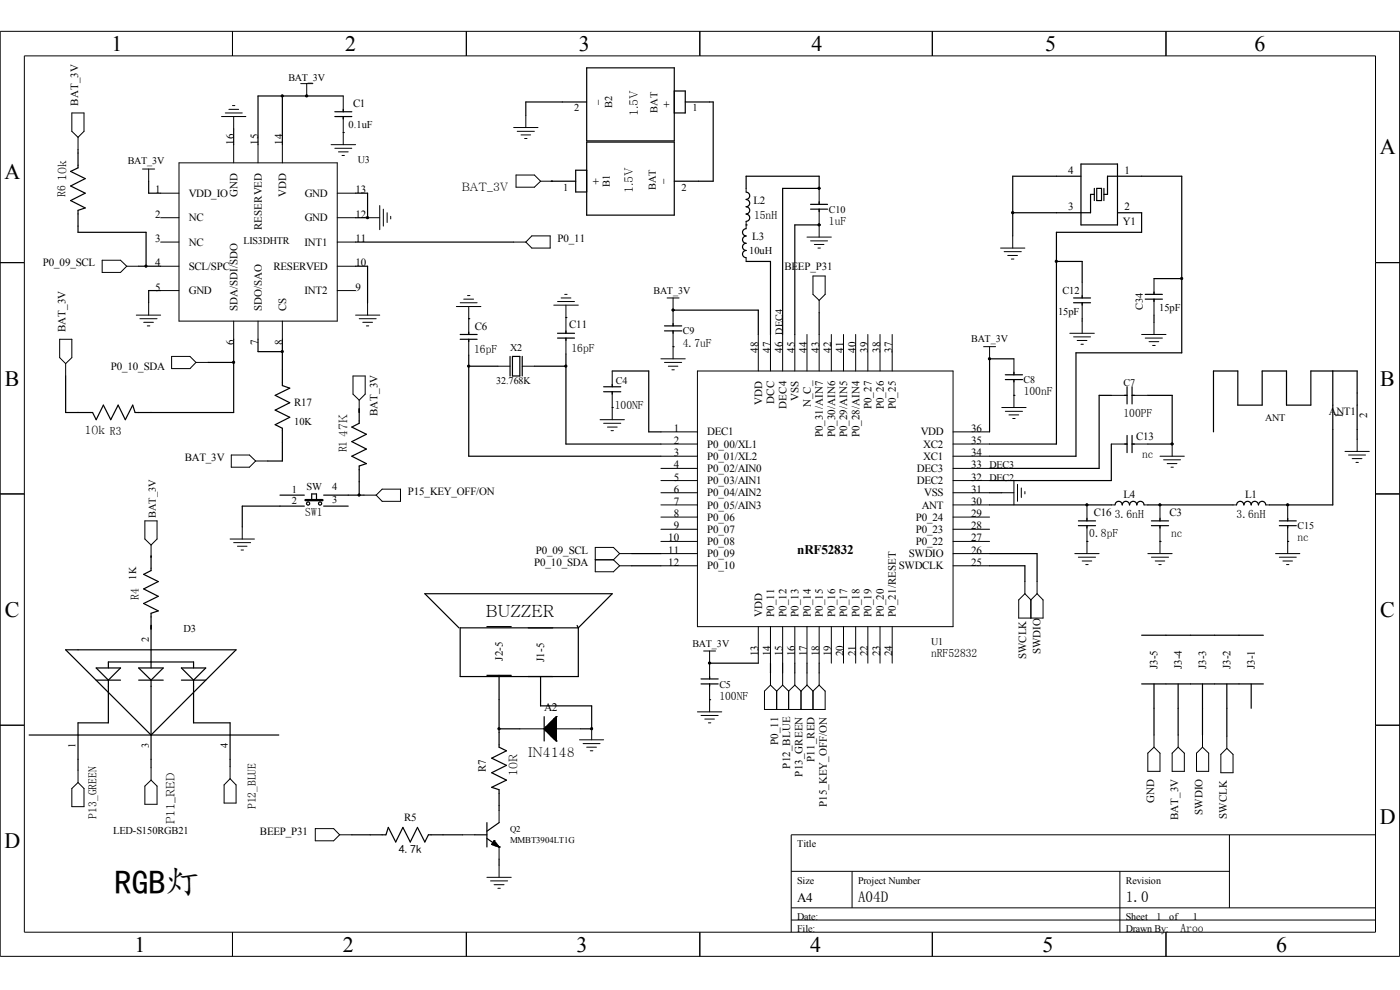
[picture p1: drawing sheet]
<svg xmlns="http://www.w3.org/2000/svg" width="297mm" height="210mm" viewBox="0 0 297 210" stroke-linecap="round" stroke-linejoin="round" font-family="sans-serif">
<g fill="none" stroke="#000" stroke-width=".21">
<path d="M0 6.6h296.9v196.3h-296.9zM5.2 11.9h286.6v185.8h-286.6zM49.3 6.6v5.3M63.8 17.7h2.6M65.1 17.7v2.7M98.9 6.6v5.3M148.5 6.6v5.3M197.8 6.6v5.3M247.4 6.6v5.3M15.2 24h2.6v3.9l-1.2 1.2-1.4-1.2zM16.6 29.1v2.6M30.2 35.9h2.6"/>
<path d="M31.5 35.9v2.5M38 34.5h33.5v33.6h-33.5zM47 24.7h5.2M47.8 24h3.6M48.6 23.2h2M49.3 22.4h.5M49.6 24.7v2.6M49.6 30.7v3.8M54.7 30.7v3.8M59.9 30.7v3.8M70.2 30.7h5.2M71 31.5h3.6"/>
<path d="M71.8 32.2h2.1M72.6 33h.5M72.8 20.4v3.3M72.8 24.7v6M109 27.1h5.1M109.5 37.1h3.9l1.3 1.3-1.3 1.3h-3.9zM109.7 27.9h3.7M110.5 28.6h2.1M111.3 29.4h.5M111.5 24.5v2.6M114.7 38.4h2.5M158.3 40v.7"/>
<path d="M173.8 40v3.3M0 55.7h5.2M21.7 55.2h3.9l1.3 1.3-1.3 1.3h-3.9zM26.9 56.5h2.5M34.1 41h3.9M34.1 46.2h3.9M34.1 51.4h3.9M34.1 56.5h3.9M71.5 41h3.9M71.5 46.2h3.9M71.5 51.4h3.9M71.5 56.5h3.9"/>
<path d="M78 46.2h2.6M80.6 43.6v5.1M81.3 44.4v3.6M82.1 45.1v2.1M82.9 45.9v.5M109 51.4h2.5M112.8 50h3.9v2.6h-3.9l-1.3-1.2zM158.3 46.9v1.6M158.3 54.7v.8M171.2 50.3h5.2M172 51.1h3.6M172.5 58.5h2.5v3.9l-1.2 1.3-1.3-1.3z"/>
<path d="M172.8 51.9h2M173.5 52.6h.5M173.8 44.4v5.9M212.3 52.6h5.1M213 53.4h3.7M213.8 54.2h2.1M214.5 54.9h.6M214.8 50v2.6M229.6 59.9v3.3M244.8 59.1v3.3M291.8 55.7h5.1M12.7 72h2.5v3.9l-1.3 1.2-1.2-1.2z"/>
<path d="M13.9 77.1v2.7M28.9 66.8h5.2M29.7 67.6h3.6M30.5 68.4h2.1M31.2 69.1h.6M31.5 64.2v2.6M34.1 61.6h3.9M36.4 75.6h3.9l1.3 1.3-1.3 1.3h-3.9zM41.6 76.9h2.6M49.6 68.1v3.9M54.7 68.1v3.9M59.9 68.1v3.9"/>
<path d="M71.5 61.6h3.9M74.9 79.8h2.6v3.8l-1.3 1.3-1.3-1.3zM75.4 66.8h5.2M76.2 67.6h3.6M77 68.4h2M77.7 69.1h.5M78 64.2v2.6M96.8 65h5.2M97.6 64.2h3.6M98.4 63.5h2.1M99.2 62.7h.5M99.4 65v6"/>
<path d="M99.4 72v3.4M105.6 77.7h2.6M110.8 77.7h2.6M117.5 64.7h5.2M118.3 64h3.6M119 63.2h2.1M119.8 62.4h.5M120.1 64.7v6M120.1 71.7v3.4M129.9 78.7v3.3M140.2 76.1h5.2M141 76.9h3.6"/>
<path d="M141.5 63.2h2.6M141.8 77.7h2M142.5 78.4h.5M142.8 63.2v5.9M142.8 70.2v5.9M148 78.7h54.2v54.2h-54.2zM160.9 71v7.7M163.4 71v7.7M166 71v7.7M168.6 71v7.7M171.2 71v7.7M173.8 63.7v2.6"/>
<path d="M173.8 71v7.7M176.4 71v7.7M178.9 71v7.7M181.5 71v7.7M184.1 71v7.7M186.7 71v7.7M189.3 71v7.7M208.7 73.5h2.5M209.9 73.5v2.6M215.1 76.1v3.4M226.9 70.7h5.3M227.8 71.5h3.6"/>
<path d="M228.5 72.2h2.1M229.3 73h.5M229.6 64.2v3.4M229.6 68.1v2.6M242.2 71h5.2M243 71.7h3.6M243.8 72.5h2M244.5 73.3h.6M244.8 63.5v3.3M244.8 68.4v2.6M49.1 96.5h3.8l1.3 1.3-1.3 1.3h-3.8zM54.2 97.8h2.6"/>
<path d="M76.2 84.9v2.6M127.3 89h5.2M128.1 89.8h3.6M128.9 90.6h2M129.6 91.4h.5M129.9 83.1v5.9M140.2 91.6h7.8M140.2 99.4h7.8M140.2 96.8h7.8M140.2 94.2h7.8M202.2 91.6h7.7M202.2 99.4h7.7"/>
<path d="M202.2 96.8h7.7M202.2 94.2h7.7M212.5 86.4h5.2M213.3 87.2h3.6M214 88h2.1M214.8 88.8h.5M215.1 80.5v5.9M235.8 83.9h3.3M235.8 94.2h3.3M240.2 83.9h3.3M240.2 94.2h3.3M246.1 96.8h5.1"/>
<path d="M246.8 97.5h3.6M247.6 98.3h2.1M248.4 99.1h.5M248.7 94.2v2.6M285.3 95.8h5.2M286.1 96.5h3.6M286.9 97.3h2M287.7 98.1h.5M287.9 93.2v2.6M0 104.8h5.2M30.7 110.5h2.6v3.8l-1.3 1.3-1.3-1.3zM32 115.6v2.6"/>
<path d="M48.8 114.3h5.2M49.6 115.1h3.6M50.4 115.9h2M51.1 116.7h.5M51.4 111.8v2.5M77.2 105h2.6M81.1 103.8h3.9v2.5h-3.9l-1.3-1.3zM126.3 118.7h3.8M130.1 118.7l1.3 1.3M131.4 117.4h2.6M131.4 117.4l-1.3 1.3M131.4 117.4l-1.3-1.3h-3.8v5.2h3.8l1.3-1.3"/>
<path d="M140.2 104.5h7.8M140.2 107.1h7.8M140.2 101.9h7.8M140.2 109.7h7.8M140.2 112.3h7.8M140.2 114.9h7.8M140.2 117.4h7.8M202.2 104.5h7.7M202.2 107.1h7.7M202.2 101.9h7.7M202.2 109.7h7.7M202.2 112.3h7.7"/>
<path d="M202.2 114.9h7.7M202.2 117.4h7.7M212.5 104.5h2.6M215.1 101.9v5.2M215.9 102.7v3.6M216.7 103.5v2M217.4 104.3v.5M228 117.4h5.2M228.8 118.2h3.6M229.6 119h2M230.3 119.8h.5M230.6 107.1v3.4"/>
<path d="M230.6 111.5v5.9M235.8 107.1h.7M242.7 107.1h.8M243.5 117.4h5.2M244.3 118.2h3.6M245.1 119h2M245.8 119.8h.5M246.1 107.1v3.4M246.1 111.5v5.9M261.6 107.1h.7M268.6 107.1h.7M270.6 117.4h5.2"/>
<path d="M271.4 118.2h3.6M272.2 119h2M272.9 119.8h.5M273.2 107.1v3.4M273.2 111.5v5.9M291.8 104.8h5.1M131.4 120h2.6M140.2 120h7.8M149.3 138.1h2.5M150.5 138.1v5.9M160.9 132.9v7.8M163.4 132.9v7.8"/>
<path d="M166 132.9v7.8M168.6 132.9v7.8M171.2 132.9v7.8M173.8 132.9v7.8M176.4 132.9v7.8M178.9 132.9v7.8M181.5 132.9v7.8M184.1 132.9v7.8M186.7 132.9v7.8M189.3 132.9v7.8M202.2 120h7.7M217.4 123.4v2.5"/>
<path d="M217.4 125.9l-1.3 1.4v3.8h5.2v-3.8l-1.3-1.4M217.4 125.9l1.3 1.4M218.7 127.3v3.8M220 123.4v2.5M220 125.9l-1.3 1.4M0 153.8h5.2M110.3 154.6h12.9M115.4 154.6h.1M115.4 154.6l2.6 2.6M115.4 154.7h2.6M115.5 154.6h2.5M115.5 154.8h2.5"/>
<path d="M115.6 154.8h2.4M115.6 154.5v.3M115.6 154.9h2.4M115.7 154.9h2.3M115.7 155h2.3M115.8 155h2.2M115.8 155.1h2.2M115.9 155.1h2.1M116 155.2h2M116 154.1v1.1M116.1 154h1.9M116.1 155.3h1.9"/>
<path d="M116.2 155.4h1.8M116.2 153.8v1.6M116.2 155.5h1.8M116.3 155.5h1.7M116.4 155.6h1.6M116.4 153.6v2M116.5 155.7h1.5M116.6 155.8h1.4M116.6 153.4v2.4M116.7 155.9h1.3M116.7 153.3h1.3M116.8 156.1h1.2"/>
<path d="M116.9 156.1h1.1M116.9 153.1h1.1M117 156.3h1M117 153v3.2M117.1 156.3h.9M117.1 152.9h.9M117.2 156.5h.8M117.2 152.8v3.6M117.3 156.5h.7M117.3 152.7h.7M117.4 156.7h.6M117.5 156.7h.5"/>
<path d="M117.5 156.8h.5M117.6 156.8h.4M117.6 156.9h.4M117.6 152.4v4.4M117.7 156.9h.3M117.8 152.3h.2M117.8 157h.2M117.9 157.1h.1M117.9 152.2v4.8M118 152.1h.1M118 157.2h.1M118 152h.1"/>
<path d="M118 153.9h-1.8v1.4M118 152l-2.6 2.6M118 152v5.2M118 152.2h-.2v4.8h.2M118 152.7h-.6l-.1 3.9h.7M118 152.9h-.8l-.1 3.5h.9M118 153.1h-1l-.1 3.1h1.1M118 153.3h-1.2l-.1 2.7h1.3M118 153.9h-1.9v1.4h1.9M118 154.5h-2.5v.2M118 154.4h-2.4v.4M118 154.3h-2.3v.6"/>
<path d="M118 154.2h-2.2v.8M118 154.1h-2.1v1M118 154.1h-2v1M118 153.8h-1.8v1.6M118 153.7h-1.7v1.8M118 153.7h-1.6v1.8M118 153.6h-1.5v2M118 153.5h-1.5v2.2M118 153.5h-1.4v2.2M118 153.4h-1.3v2.4M118 153.2h-1.2v2.8M118 153.2h-1.1v2.9"/>
<path d="M118 153h-.9v3.3M118 152.8h-.7v3.7M118 152.6h-.6v4M118 152.5h-.5v4.2M118 152.4h-.4v4.4M118 152.3h-.3v4.6M118 152.1h-.1v5M122.9 156.9h5.2M123.7 157.7h3.6M124.5 158.5h2M125.2 159.3h.6M125.5 154.3v2.6"/>
<path d="M148 151h5.1M148.7 151.8h3.7M149.5 152.5h2.1M150.3 153.3h.5M150.5 145.1v5.9M163.4 142.7v2.6M163.4 145.3l-1.2 1.3v3.9h12.8v-3.9l-1.2-1.3M163.4 145.3l1.4 1.3M164.8 146.6v3.9M166 142.7v2.6M166 145.3l1.3 1.3M166 145.3l-1.2 1.3"/>
<path d="M167.3 146.6v3.9M168.6 142.7v2.6M168.6 145.3l1.3 1.3M168.6 145.3l-1.3 1.3M169.9 146.6v3.9M171.2 142.7v2.6M171.2 145.3l1.3 1.3M171.2 145.3l-1.3 1.3M172.5 146.6v3.9M173.8 142.7v2.6M173.8 145.3l-1.3 1.3M243.5 159.8l1.3-1.3 1.3 1.3v3.8h-2.6z"/>
<path d="M244.8 155.9v2.6M248.7 159.8l1.2-1.3 1.3 1.3v3.8h-2.5zM249.9 155.9v2.6M255.1 155.9v2.6M255.1 158.5l1.3 1.3v3.8h-2.6v-3.8zM260.3 156.2v2.5M260.3 158.7l1.3 1.3v3.9h-2.6v-3.9zM291.8 153.8h5.1M15.2 167.3l1.4-1.3 1.2 1.3v3.8h-2.6zM16.6 163.4v2.6M30.7 166.8l1.3-1.3 1.3 1.3v3.8h-2.6zM32 162.9v2.6"/>
<path d="M48.8 162.6v2.6M48.8 165.2l1.3 1.3v3.8h-2.6v-3.8zM66.9 175.8h3.9l1.3 1.3-1.3 1.3h-3.9zM72.1 177.1h2.5M98.1 177.1h2.6M105.9 171.9v2.6M105.9 179.7v2.5M260.8 177.1v15.5M291.8 177.1h-123.9v20.6M49.3 197.7v5.2M98.9 197.7v5.2M103.3 186.1h5.2"/>
<path d="M104.1 186.9h3.6M104.8 187.7h2.1M105.6 188.4h.5M105.9 183.5v2.6M148.5 197.7v5.2M167.9 195.2h123.9M167.9 184.8h92.9M167.9 192.6h123.9M180.8 184.8v7.8M197.8 197.7v5.2M237.6 184.8v12.9M247.4 197.7v5.2"/>
</g>
<g fill="none" stroke="#000" stroke-width=".25">
<path d="M124.5 14.4h18.5v15.5h-18.5zM143 19.3h2.4v4.7h-2.4M16.6 31.7v3.9l-1.6 .8 3.1 1.5-3.1 1.6 3.1 1.5-3.1 1.5 3.1 1.6-1.5 .5v4.7h14.4v7.2M31.5 38.4v2.6h2.6M49.6 27.3v3.4M59.9 20.4v10.3M65.1 20.4h.1M71 23.7h3.6M71 24.7h3.6M72.8 28.1h.1M72.8 23.2v.5M72.8 24.7v.5"/>
<path d="M72.8 20.4h-18.1v10.3M117 38.4h5.1M124.5 30.1h18.5v15.5h-18.5zM124.5 36.1h-2.4v4.6h2.4M124.5 21.6h-13v2.9M145.4 21.6h5.9v16.8h-8.3M158.3 40v-2.6h15.5v2.6M173.8 40h.1M173.8 40h-7.8v31M229.3 37.4h-14.5v12.6M229.3 34.8h7.8v12.9h-7.8zM232.2 40v2.5"/>
<path d="M232.7 40h1v2.5h-1zM234.2 40v2.5M29.4 56.5h4.7M75.4 46.2h2.6M75.4 41h2.6v5.2M75.4 56.5h2.6v7.7M75.4 51.4h33.6M78 46.2h.1M158.3 40.8a.76 .76 0 0 1 .7 .7 .76 .76 0 0 1-.7 .8M158.3 42.3a.76 .76 0 0 1 .7 .8 .76 .76 0 0 1-.7 .8 .78 .78 0 0 1 .7 .7 .78 .78 0 0 1-.7 .8 .76 .76 0 0 1 .7 .8 .76 .76 0 0 1-.7 .7M158.3 50.1a.76 .76 0 0 0-.8 .7 .76 .76 0 0 0 .8 .8 .76 .76 0 0 0-.8 .8 .76 .76 0 0 0 .8 .7 .76 .76 0 0 0-.8 .8 .76 .76 0 0 0 .8 .8M158.3 48.5a.76 .76 0 0 0-.8 .8 .76 .76 0 0 0 .8 .7"/>
<path d="M158.3 47.7h.1M158.3 55.5h5.1v15.5M172 43.3h3.6M172 44.4h3.6M173.8 47.7h.1M173.8 42.8v.5M173.8 44.4v.5M173.8 47.7h-5.2v23.3M214.8 45.1h.1M224.1 55.5h5.5v4.4M232.2 41.2h-.8v3.9h-16.6M234.2 41.2h.7v-3.8h15.8v37.4h-22.4v22h-18.4"/>
<path d="M237.1 45.1h5.1v4.2h-18.1v44.9h-14.2M244.8 59.1h5.9M34.1 61.6h-2.6v2.6M44.2 76.9h5.4M49.6 72v15.5h-20.9l-.5-1.6-1.6 3.1-1.5-3.1-1.6 3.1-1.6-3.1-1.5 3.1-.8-1.5h-5.7v-7.7M54.7 72v2.6h5.2M59.9 72v9.8l1.6 .5-3.1 1.6 3.1 1.5-3.1 1.6 3.1 1.5-3.1 1.6 1.5 .7v7h-3.1M97.6 71h3.6M97.6 72h3.6M99.4 67.6h.1M99.4 70.4v.6M99.4 72v.5"/>
<path d="M99.4 75.4v21.4h40.8M99.4 77.7h6.2M108.2 75.6v4.2M108.7 75.6h1.6v4.2h-1.6zM110.8 75.6v4.2M113.4 77.7h6.7M118.3 70.7h3.6M118.3 71.7h3.6M120.1 67.4h.1M120.1 75.1v19.1h20.1M120.1 70.2v.5M120.1 71.7v.5"/>
<path d="M129.9 78.7h7.7v12.9h2.6M141 70.2h3.6M141 69.1h3.6M142.8 65.8h.1M142.8 73.5h.1M142.8 68.6v.5M142.8 70.2v.5M142.8 65.8h18.1v5.2M173.8 66.3v4.7M209.9 76.1h.1M209.9 76.1h5.2M209.9 76.1v15.5"/>
<path d="M213.3 79.5h3.6M215.1 79v.5M227.8 63.2h3.6M227.8 64.2h3.6M229.6 62.7v.5M229.6 64.2v.5M229.6 67.6v.5M243 62.4h3.6M243 63.5h3.6M244.8 61.9v.5M244.8 63.5v.5M244.8 66.8v1.6"/>
<path d="M282.7 78.7v28.4h-13.4M76.2 86.7v3.1l-1.6 .8 3.1 1.5-3.1 1.6 3.1 1.5-3.1 1.6 3.1 1.5-1.5 .5v6.2M128.1 83.1h3.6M128.1 82h3.6M129.9 86.4h.1M129.9 81.5v.5M129.9 83.1v.5M213.3 80.5h3.6M215.1 83.9h.1M215.1 80.5v.5M235.8 83.9h-2.6v15.5h-23.3M235.8 94.2v7.7h-25.9"/>
<path d="M238.6 83.9h.5M238.6 94.2h.5M239.1 82v3.7M239.1 92.4v3.6M240.2 82v3.7M240.2 92.4v3.6M240.2 83.9h.5M240.2 94.2h.5M243.5 83.9h5.2v10.3M243.5 94.2h5.2M248.7 94.2h.1M257.4 91.6v-12.9h5.2v7.2h5.2v-7.2h5.1v7.2h5.2v-7.2h9.8v14.5"/>
<path d="M32 117.9v3.1l-1.5 .8 3.1 1.6-3.1 1.5 3.1 1.6-3.1 1.5 3.1 1.6-1.6 .5v11.6M59.4 105h5.2M64.6 107.4h-13.2v4.4M66.1 105.8v-1h1v1M68.7 105h8.5M68.7 107.4h5.2M134 117.4h6.2M209.9 107.1h25.9M209.9 104.5h2.6M209.9 117.4h10.1v6M228.8 111.5h3.6M228.8 110.5h3.6"/>
<path d="M230.6 114.9h.1M230.6 107.1h.1M230.6 109.9v.6M230.6 111.5v.5M236.6 107.1a.76 .76 0 0 1 .7-.8 .76 .76 0 0 1 .8 .8 .76 .76 0 0 1 .7-.8 .76 .76 0 0 1 .8 .8M239.6 107.1a.76 .76 0 0 1 .8-.8 .76 .76 0 0 1 .8 .8 .76 .76 0 0 1 .7-.8 .76 .76 0 0 1 .8 .8M243.5 107.1h18.1M244.3 111.5h3.6M244.3 110.5h3.6M246.1 114.9h.1M246.1 107.1h.1M246.1 109.9v.6"/>
<path d="M246.1 111.5v.5M262.3 107.1a.76 .76 0 0 1 .8-.8 .76 .76 0 0 1 .8 .8M263.9 107.1a.76 .76 0 0 1 .8-.8 .76 .76 0 0 1 .7 .8 .76 .76 0 0 1 .8-.8 .76 .76 0 0 1 .8 .8M267 107.1a.76 .76 0 0 1 .8-.8 .76 .76 0 0 1 .7 .8M271.4 111.5h3.6M271.4 110.5h3.6M273.2 107.1h.1M273.2 114.9h.1M273.2 109.9v.6M273.2 111.5v.5M13.9 137.8h36.2l-18.1 18.1zM97.4 133.2l-7.3-7.3h39.8l-7.2 7.3"/>
<path d="M97.6 133.2h25.1v10.3h-25.1zM103.3 132.9h5.2M122.4 132.7l.3 .5M134 120h6.2M209.9 120h7.5v3.4M242.2 134.7h25.8M6.2 155.9h52.9M20.4 141.7h5.2l-2.6 2.6zM20.4 144.3h5.2M23 141.7v-1.3h18.1v1.3M23 144.3v9h-6.4v10.1M29.4 141.7h5.2l-2.6 2.6z"/>
<path d="M29.4 144.3h5.2M32 144.3v18.6M38.5 141.7h5.1l-2.5 2.6zM38.5 144.3h5.1M41.1 144.3v9h7.7v9.3M103.3 143.3h5.2M105.9 154.6h.1M105.9 143.3v15.2l1.5 .8-3.1 1.5 3.1 1.5-3.1 1.6 3.1 1.6-3.1 1.5 1.6 .5v4.4M105.9 154.6h4.4M114.7 143.5v6.2h10.8v4.9h-2.3M115.4 152v5.2M148.7 145.1h3.7"/>
<path d="M148.7 144h3.7M150.5 140.7h.1M150.5 148.4h.1M150.5 143.5v.5M150.5 145.1v.5M150.5 140.7h10.4M163.4 140.7v2M166 140.7v2M168.6 140.7v2M171.2 140.7v2M173.8 140.7v2M242.2 145.1h25.8"/>
<path d="M244.8 145.1v10.8M249.9 145.1v10.8M255.1 145.1v10.8M260.3 145.1v11.1M265.4 145.1v5.1M74.6 177.1h7.3l.5-1.6 1.5 3.1 1.6-3.1 1.5 3.1 1.6-3.1 1.5 3.1 .8-1.5h7.2M100.7 177.1h2.6M103.3 177.8l2.6 1.9M103.3 174.5v5.2M104.3 179.1h.1M104.3 179.1l1.6 .6M104.3 179.1h1.2"/>
<path d="M104.5 178.9h.8M104.6 178.7v.5M104.7 178.6h.3M104.8 178.4h.1M104.8 178.4l1.1 1.3M104.8 178.4l-.5 .7M104.8 178.4v.9M105 179.4h.7M105.1 178.7v.7M105.4 179v.5M105.6 179.3v.3M105.9 179.7h.1"/>
<path d="M105.9 174.5l-2.6 1.8M105.9 182.2v1.3"/>
<circle cx="65.4" cy="106.8" r=".34"/>
<circle cx="67.9" cy="106.8" r=".34"/>
</g>
<path d="M64.8 106.1h3.6" fill="none" stroke="#000" stroke-width=".51"/>
<g fill="#000" stroke="#000" stroke-width=".21">
<circle cx="59.9" cy="20.3" r=".23"/>
<circle cx="65" cy="20.3" r=".23"/>
<circle cx="173.8" cy="39.9" r=".23"/>
<circle cx="31" cy="56.5" r=".23"/>
<circle cx="78" cy="46.2" r=".23"/>
<circle cx="173.8" cy="47.7" r=".23"/>
<circle cx="214.8" cy="45.1" r=".23"/>
<circle cx="224.1" cy="55.4" r=".23"/>
<circle cx="250.7" cy="59.1" r=".23"/>
<circle cx="49.6" cy="76.9" r=".23"/>
<circle cx="59.9" cy="74.6" r=".23"/>
<circle cx="99.4" cy="77.7" r=".23"/>
<circle cx="120" cy="77.7" r=".23"/>
<circle cx="142.8" cy="65.8" r=".23"/>
<circle cx="209.9" cy="76.1" r=".23"/>
<circle cx="248.6" cy="94.2" r=".23"/>
<circle cx="76.2" cy="105" r=".23"/>
<circle cx="230.6" cy="107.1" r=".23"/>
<circle cx="246.1" cy="107.1" r=".23"/>
<circle cx="273.2" cy="107.1" r=".23"/>
<circle cx="105.9" cy="154.6" r=".23"/>
<circle cx="125.5" cy="154.6" r=".23"/>
<circle cx="150.5" cy="140.7" r=".23"/>
</g>
<text font-size="7.2" x="24.4" y="189.7">RGB灯</text>
<g font-size="4.7">
<text x="23.7" y="10.8">1</text>
<text x="73.2" y="10.8">2</text>
<text x="122.8" y="10.8">3</text>
<text x="172.1" y="10.8">4</text>
<text x="221.7" y="10.8">5</text>
<text x="266.1" y="10.8">6</text>
<text x="292.7" y="32.8">A</text>
<text x=".9" y="37.9">A</text>
<text x="1.1" y="81.8">B</text>
<text x="292.8" y="81.8">B</text>
<text x="1.1" y="130.9">C</text>
<text x="292.8" y="130.9">C</text>
<text x=".9" y="179.9">D</text>
<text x="292.7" y="174.8">D</text>
<text x="28.5" y="201.9">1</text>
<text x="72.7" y="201.9">2</text>
<text x="122.3" y="201.9">3</text>
<text x="171.9" y="201.9">4</text>
<text x="221.1" y="201.9">5</text>
<text x="270.8" y="201.9">6</text>
</g>
<text font-size="3.6" x="103" y="130.9">BUZZER</text>
<g font-size="3.2">
<text x="182" y="191.3">A04D</text>
<text x="238.8" y="191.3">1.0</text>
</g>
<g font-size="2.8">
<text x="169.1" y="117.4">nRF52832</text>
<text x="112.1" y="160.5">IN4148</text>
<text x="169.1" y="191.3">A4</text>
</g>
<g font-size="2.5">
<text x="127.9" y="22.4" transform="rotate(-90 127.9 22.4)">-</text>
<text x="142.3" y="22.9" transform="rotate(-90 142.3 22.9)">+</text>
<text x="135.3" y="24.6" transform="rotate(-90 135.3 24.6)">1.5V</text>
<text x="13.9" y="41.7" transform="rotate(-90 13.9 41.7)">R6</text>
<text x="14" y="38.3" transform="rotate(-90 14 38.3)">10k</text>
<text x="98" y="40.6">BAT_3V</text>
<text x="127.3" y="39.2" transform="rotate(-90 127.3 39.2)">+</text>
<text x="134.3" y="41" transform="rotate(-90 134.3 41)">1.5V</text>
<text x="141.8" y="39.2" transform="rotate(-90 141.8 39.2)">-</text>
<text x="160" y="46.5">15nH</text>
<text x="175.8" y="47.7">1uF</text>
<text x="100.6" y="74.8">16pF</text>
<text x="121.2" y="74.6">16pF</text>
<text x="144.9" y="73.5">4.7uF</text>
<text x="217.2" y="83.9">100nF</text>
<text x="130.4" y="86.7">100NF</text>
<text x="238.3" y="88.5">100PF</text>
<text x="17.9" y="92.1">10k R3</text>
<text x="73.6" y="96" transform="rotate(-90 73.6 96)">R1</text>
<text x="73.7" y="92.8" transform="rotate(-90 73.7 92.8)">47K</text>
<text x="242.3" y="97.1">nc</text>
<text x="64.8" y="109.4">SW1</text>
<text x="231.1" y="113.8">0.8pF</text>
<text x="236.5" y="110">3.6nH</text>
<text x="248.5" y="113.8">nc</text>
<text x="262.3" y="110">3.6nH</text>
<text x="275.2" y="114.9">nc</text>
<text x="29.4" y="127.2" transform="rotate(-90 29.4 127.2)">R4</text>
<text x="197.5" y="139.4">nRF52832</text>
<text x="152.6" y="148.4">100NF</text>
<text x="109.7" y="164.7" transform="rotate(-90 109.7 164.7)">10R</text>
<text x="20.4" y="173.7" transform="rotate(-90 20.4 173.7)">P13_GREEN</text>
<text x="54.3" y="171.7" transform="rotate(-90 54.3 171.7)">P12_BLUE</text>
<text x="37" y="174.8" transform="rotate(-90 37 174.8)">P11_RED</text>
<text x="84.6" y="181">4.7k</text>
<text x="250.4" y="197.7">Aroo</text>
</g>
<text font-size="2.4" x="115.4" y="150.8">A2</text>
<g font-size="2.3">
<text x="16.6" y="22.4" transform="rotate(-90 16.6 22.4)">BAT_3V</text>
<text x="74.9" y="22.7">C1</text>
<text x="49.6" y="30.7" transform="rotate(-90 49.6 30.7)">16</text>
<text x="54.7" y="30.7" transform="rotate(-90 54.7 30.7)">15</text>
<text x="59.9" y="30.7" transform="rotate(-90 59.9 30.7)">14</text>
<text x="32.9" y="41">1</text>
<text x="40" y="41.7">VDD_IO</text>
<text x="50.4" y="41.7" transform="rotate(-90 50.4 41.7)">GND</text>
<text x="60.7" y="41.7" transform="rotate(-90 60.7 41.7)">VDD</text>
<text x="64.6" y="41.7">GND</text>
<text x="75.4" y="41">13</text>
<text x="226.6" y="36.9">4</text>
<text x="238.6" y="36.9">1</text>
<text x="32.9" y="46.2">2</text>
<text x="40" y="46.9">NC</text>
<text x="64.6" y="46.9">GND</text>
<text x="75.4" y="46.2">12</text>
<text x="159.8" y="43.3">L2</text>
<text x="226.6" y="44.6">3</text>
<text x="238.2" y="47.7">Y1</text>
<text x="238.6" y="44.6">2</text>
<text x="32.9" y="51.3">3</text>
<text x="40" y="52.1">NC</text>
<text x="55.5" y="48.8" transform="rotate(-90 55.5 48.8)">RESERVED</text>
<text x="64.6" y="52.1">INT1</text>
<text x="75.4" y="51.3">11</text>
<text x="118.3" y="51.3">P0_11</text>
<text x="159.6" y="50.8">L3</text>
<text x="9.1" y="56.5">P0_09_SCL</text>
<text x="32.9" y="56.5">4</text>
<text x="40" y="57.2">SCL/SPC</text>
<text x="58" y="57.2">RESERVED</text>
<text x="75.4" y="56.5">10</text>
<text x="166.4" y="57.3">BEEP_P31</text>
<text x="32.9" y="61.6">5</text>
<text x="40" y="62.4">GND</text>
<text x="64.6" y="62.4">INT2</text>
<text x="75.4" y="61.6">9</text>
<text x="13.9" y="70.4" transform="rotate(-90 13.9 70.4)">BAT_3V</text>
<text x="50.4" y="66" transform="rotate(-90 50.4 66)">SDA/SDI/SDO</text>
<text x="55.5" y="66" transform="rotate(-90 55.5 66)">SDO/SAO</text>
<text x="60.7" y="66" transform="rotate(-90 60.7 66)">CS</text>
<text x="100.7" y="69.9">C6</text>
<text x="120.8" y="69.7">C11</text>
<text x="49.6" y="73.2" transform="rotate(-90 49.6 73.2)">6</text>
<text x="54.7" y="73.2" transform="rotate(-90 54.7 73.2)">7</text>
<text x="59.9" y="73.2" transform="rotate(-90 59.9 73.2)">8</text>
<text x="160.9" y="74.8" transform="rotate(-90 160.9 74.8)">48</text>
<text x="163.4" y="74.8" transform="rotate(-90 163.4 74.8)">47</text>
<text x="166" y="74.8" transform="rotate(-90 166 74.8)">46</text>
<text x="168.6" y="74.8" transform="rotate(-90 168.6 74.8)">45</text>
<text x="171.2" y="74.8" transform="rotate(-90 171.2 74.8)">44</text>
<text x="173.8" y="74.8" transform="rotate(-90 173.8 74.8)">43</text>
<text x="176.4" y="74.8" transform="rotate(-90 176.4 74.8)">42</text>
<text x="178.9" y="74.8" transform="rotate(-90 178.9 74.8)">41</text>
<text x="181.5" y="74.8" transform="rotate(-90 181.5 74.8)">40</text>
<text x="184.1" y="74.8" transform="rotate(-90 184.1 74.8)">39</text>
<text x="186.7" y="74.8" transform="rotate(-90 186.7 74.8)">38</text>
<text x="189.3" y="74.8" transform="rotate(-90 189.3 74.8)">37</text>
<text x="23.5" y="78.4">P0_10_SDA</text>
<text x="62.4" y="86.2">R17</text>
<text x="80.1" y="88.3" transform="rotate(-90 80.1 88.3)">BAT_3V</text>
<text x="161.7" y="85.9" transform="rotate(-90 161.7 85.9)">VDD</text>
<text x="164.3" y="85.6" transform="rotate(-90 164.3 85.6)">DCC</text>
<text x="166.8" y="86.7" transform="rotate(-90 166.8 86.7)">DEC4</text>
<text x="169.4" y="85.1" transform="rotate(-90 169.4 85.1)">VSS</text>
<text x="172" y="86.4" transform="rotate(-90 172 86.4)">N_C_</text>
<text x="184.9" y="86.8" transform="rotate(-90 184.9 86.8)">P0_27</text>
<text x="187.5" y="86.8" transform="rotate(-90 187.5 86.8)">P0_26</text>
<text x="190.1" y="86.8" transform="rotate(-90 190.1 86.8)">P0_25</text>
<text x="281.9" y="88">ANT1</text>
<text x="284.9" y="88.7" transform="rotate(-90 284.9 88.7)">1</text>
<text x="290" y="88.7" transform="rotate(-90 290 88.7)">2</text>
<text x="142.9" y="91.6">1</text>
<text x="142.9" y="94.2">2</text>
<text x="150" y="92.4">DEC1</text>
<text x="150" y="95">P0_00/XL1</text>
<text x="174.6" y="92.8" transform="rotate(-90 174.6 92.8)">P0_31/AIN7</text>
<text x="177.2" y="92.8" transform="rotate(-90 177.2 92.8)">P0_30/AIN6</text>
<text x="179.7" y="92.8" transform="rotate(-90 179.7 92.8)">P0_29/AIN5</text>
<text x="182.3" y="92.8" transform="rotate(-90 182.3 92.8)">P0_28/AIN4</text>
<text x="195.3" y="92.4">VDD</text>
<text x="195.9" y="95">XC2</text>
<text x="206" y="94.2">35</text>
<text x="206" y="91.6">36</text>
<text x="241" y="93.4">C13</text>
<text x="39.2" y="97.8">BAT_3V</text>
<text x="142.9" y="96.8">3</text>
<text x="142.9" y="99.4">4</text>
<text x="142.9" y="101.9">5</text>
<text x="150" y="97.5">P0_01/XL2</text>
<text x="150" y="100.1">P0_02/AIN0</text>
<text x="194.5" y="100.1">DEC3</text>
<text x="195.9" y="97.5">XC1</text>
<text x="206" y="101.9">32</text>
<text x="206" y="99.4">33</text>
<text x="206" y="96.8">34</text>
<text x="86.5" y="105">P15_KEY_OFF/ON</text>
<text x="142.9" y="104.5">6</text>
<text x="142.9" y="107.1">7</text>
<text x="150" y="102.7">P0_03/AIN1</text>
<text x="150" y="105.3">P0_04/AIN2</text>
<text x="150" y="107.9">P0_05/AIN3</text>
<text x="194.5" y="102.7">DEC2</text>
<text x="195.5" y="107.9">ANT</text>
<text x="196.1" y="105.3">VSS</text>
<text x="206" y="104.5">31</text>
<text x="206" y="107.1">30</text>
<text x="238.3" y="105.5">L4</text>
<text x="264.2" y="105.5">L1</text>
<text x="142.9" y="109.7">8</text>
<text x="142.9" y="112.3">9</text>
<text x="150" y="110.4">P0_06</text>
<text x="150" y="113">P0_07</text>
<text x="194.3" y="113">P0_23</text>
<text x="194.3" y="110.4">P0_24</text>
<text x="206" y="112.3">28</text>
<text x="206" y="109.7">29</text>
<text x="232" y="109.4">C16</text>
<text x="248.1" y="109.4">C3</text>
<text x="113.7" y="117.4">P0_09_SCL</text>
<text x="141.8" y="114.9">10</text>
<text x="141.8" y="117.4">11</text>
<text x="150" y="115.6">P0_08</text>
<text x="150" y="118.2">P0_09</text>
<text x="192.8" y="118.2">SWDIO</text>
<text x="194.3" y="115.6">P0_22</text>
<text x="206" y="117.4">26</text>
<text x="206" y="114.9">27</text>
<text x="113.3" y="120">P0_10_SDA</text>
<text x="141.8" y="120">12</text>
<text x="150" y="120.8">P0_10</text>
<text x="190.7" y="120.8">SWDCLK</text>
<text x="206" y="120">25</text>
<text x="161.7" y="130.9" transform="rotate(-90 161.7 130.9)">VDD</text>
<text x="164.3" y="130.9" transform="rotate(-90 164.3 130.9)">P0_11</text>
<text x="166.8" y="130.9" transform="rotate(-90 166.8 130.9)">P0_12</text>
<text x="169.4" y="130.9" transform="rotate(-90 169.4 130.9)">P0_13</text>
<text x="172" y="130.9" transform="rotate(-90 172 130.9)">P0_14</text>
<text x="174.6" y="130.9" transform="rotate(-90 174.6 130.9)">P0_15</text>
<text x="177.2" y="130.9" transform="rotate(-90 177.2 130.9)">P0_16</text>
<text x="179.7" y="130.9" transform="rotate(-90 179.7 130.9)">P0_17</text>
<text x="182.3" y="130.9" transform="rotate(-90 182.3 130.9)">P0_18</text>
<text x="184.9" y="130.9" transform="rotate(-90 184.9 130.9)">P0_19</text>
<text x="187.5" y="130.9" transform="rotate(-90 187.5 130.9)">P0_20</text>
<text x="190.1" y="130.9" transform="rotate(-90 190.1 130.9)">P0_21/RESET</text>
<text x="106.7" y="140.1" transform="rotate(-90 106.7 140.1)">J2-5</text>
<text x="115.4" y="140.4" transform="rotate(-90 115.4 140.4)">J1-5</text>
<text x="160.9" y="139.2" transform="rotate(-90 160.9 139.2)">13</text>
<text x="163.4" y="139.2" transform="rotate(-90 163.4 139.2)">14</text>
<text x="166" y="139.2" transform="rotate(-90 166 139.2)">15</text>
<text x="168.6" y="139.2" transform="rotate(-90 168.6 139.2)">16</text>
<text x="171.2" y="139.2" transform="rotate(-90 171.2 139.2)">17</text>
<text x="173.8" y="139.2" transform="rotate(-90 173.8 139.2)">18</text>
<text x="176.4" y="139.2" transform="rotate(-90 176.4 139.2)">19</text>
<text x="178.9" y="139.2" transform="rotate(-90 178.9 139.2)">20</text>
<text x="181.5" y="139.2" transform="rotate(-90 181.5 139.2)">21</text>
<text x="184.1" y="139.2" transform="rotate(-90 184.1 139.2)">22</text>
<text x="186.7" y="139.2" transform="rotate(-90 186.7 139.2)">23</text>
<text x="189.3" y="139.2" transform="rotate(-90 189.3 139.2)">24</text>
<text x="217.7" y="139.8" transform="rotate(-90 217.7 139.8)">SWCLK</text>
<text x="220.8" y="138.8" transform="rotate(-90 220.8 138.8)">SWDIO</text>
<text x="245.6" y="141.9" transform="rotate(-90 245.6 141.9)">J3-5</text>
<text x="250.7" y="141.9" transform="rotate(-90 250.7 141.9)">J3-4</text>
<text x="255.9" y="141.9" transform="rotate(-90 255.9 141.9)">J3-3</text>
<text x="261.1" y="141.9" transform="rotate(-90 261.1 141.9)">J3-2</text>
<text x="266.2" y="141.9" transform="rotate(-90 266.2 141.9)">J3-1</text>
<text x="165.1" y="158.1" transform="rotate(-90 165.1 158.1)">P0_11</text>
<text x="172.8" y="161.6" transform="rotate(-90 172.8 161.6)">P11_RED</text>
<text x="103.1" y="163.7" transform="rotate(-90 103.1 163.7)">R7</text>
<text x="167.6" y="163" transform="rotate(-90 167.6 163)">P12_BLUE</text>
<text x="170.2" y="164.7" transform="rotate(-90 170.2 164.7)">P13_GREEN</text>
<text x="175.4" y="171.2" transform="rotate(-90 175.4 171.2)">P15_KEY_OFF/ON</text>
<text x="244.8" y="170.3" transform="rotate(-90 244.8 170.3)">GND</text>
<text x="249.9" y="173.9" transform="rotate(-90 249.9 173.9)">BAT_3V</text>
<text x="255.1" y="172.8" transform="rotate(-90 255.1 172.8)">SWDIO</text>
<text x="260.3" y="173.7" transform="rotate(-90 260.3 173.7)">SWCLK</text>
<text x="55.1" y="177.1">BEEP_P31</text>
<text x="85.7" y="174.2">R5</text>
</g>
<g font-size="2.2">
<text x="121.8" y="23.6">2</text>
<text x="129.8" y="22.9" transform="rotate(-90 129.8 22.9)">B2</text>
<text x="139.4" y="23.9" transform="rotate(-90 139.4 23.9)">BAT</text>
<text x="146.9" y="23.6">1</text>
<text x="74" y="27">0.1uF</text>
<text x="119.5" y="40.4">1</text>
<text x="129.4" y="39.8" transform="rotate(-90 129.4 39.8)">B1</text>
<text x="139.2" y="40.4" transform="rotate(-90 139.2 40.4)">BAT</text>
<text x="144.6" y="40.4">2</text>
<text x="158.9" y="53.9">10uH</text>
<text x="225.4" y="62.4">C12</text>
<text x="242.4" y="65.8" transform="rotate(-90 242.4 65.8)">C34</text>
<text x="224.5" y="66.8">15pF</text>
<text x="245.9" y="66">15pF</text>
<text x="62.4" y="90.1">10K</text>
<text x="61.9" y="104.5">1</text>
<text x="61.9" y="106.8">2</text>
<text x="65" y="103.9">SW</text>
<text x="70.5" y="103.9">4</text>
<text x="70.5" y="106.8">3</text>
<text x="33.1" y="109.9" transform="rotate(-90 33.1 109.9)">BAT_3V</text>
<text x="28.9" y="122.9" transform="rotate(-90 28.9 122.9)">1K</text>
<text x="31.5" y="136.3" transform="rotate(-90 31.5 136.3)">2</text>
<text x="38.9" y="134">D3</text>
<text x="16" y="158.6" transform="rotate(-90 16 158.6)">1</text>
<text x="31.5" y="158.6" transform="rotate(-90 31.5 158.6)">3</text>
<text x="48.3" y="158.6" transform="rotate(-90 48.3 158.6)">4</text>
<text x="24" y="177">LED-S150RGB21</text>
</g>
<g font-size="2.1">
<text x="61.2" y="17.2">BAT_3V</text>
<text x="27.1" y="34.8">BAT_3V</text>
<text x="75.9" y="34.5">U3</text>
<text x="175.8" y="45.1">C10</text>
<text x="51.6" y="51.9">LIS3DHTR</text>
<text x="138.6" y="62.4">BAT_3V</text>
<text x="144.9" y="71">C9</text>
<text x="166" y="71" transform="rotate(-90 166 71)">DEC4</text>
<text x="108.2" y="74.5">X2</text>
<text x="206" y="72.5">BAT_3V</text>
<text x="105.3" y="81.5">32.768K</text>
<text x="130.7" y="81.5">C4</text>
<text x="217.2" y="81.3">C8</text>
<text x="238.3" y="81.8">C7</text>
<text x="268.4" y="89.2">ANT</text>
<text x="209.9" y="101.9">DEC2</text>
<text x="209.9" y="99.4">DEC3</text>
<text x="275.2" y="112.3">C15</text>
<text x="146.9" y="137.3">BAT_3V</text>
<text x="197.5" y="136.8">U1</text>
<text x="152.6" y="145.8">C5</text>
<text x="169.1" y="179.7">Title</text>
<text x="169.1" y="187.4">Size</text>
<text x="182" y="187.4">Project Number</text>
<text x="238.8" y="187.4">Revision</text>
<text x="169.1" y="195.2">Date:</text>
<text x="169.1" y="197.7">File:</text>
<text x="238.8" y="195.2">Sheet</text>
<text x="238.8" y="197.7">Drawn By:</text>
<text x="245.3" y="195.2">1</text>
<text x="248.1" y="195.2">of</text>
<text x="253.1" y="195.2">1</text>
</g>
<g font-size="1.9">
<text x="108.2" y="176.6">Q2</text>
<text x="108.2" y="178.9">MMBT3904LT1G</text>
</g>
</svg>
